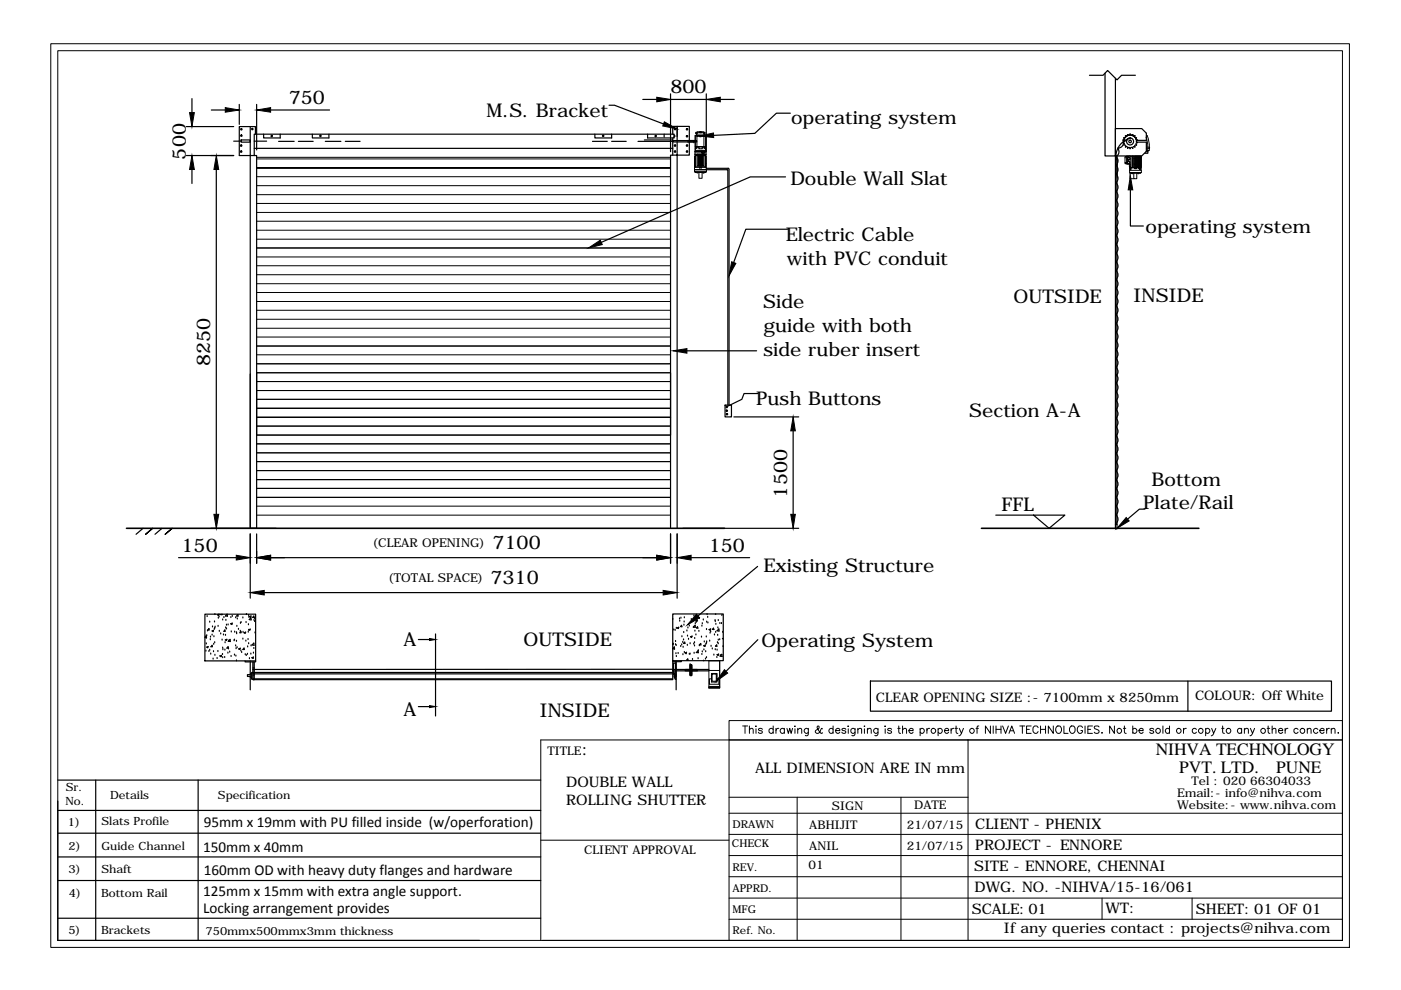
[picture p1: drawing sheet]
<svg xmlns="http://www.w3.org/2000/svg" width="297mm" height="210mm" viewBox="0 0 297 210" stroke-linecap="round" stroke-linejoin="round" font-family="sans-serif">
<!-- layer: 0 -->
<g fill="none" stroke="#000" stroke-width=".25">
<path d="M142.2 19.9v12.3M149.7 19.9v12.3M231 16h2.9l.9-1.1 2 2 1-.9h2.9M234.3 15.5v17.6h2.2v-16.5M39.5 33h10M39.5 26.8h10M40.7 20.9v3M40.7 35.9v3M44.8 23.3h3M45.9 35.9v73.2M49.5 29.9h1.7M50.7 22.1v4.3"/>
<path d="M51.1 29.7h2v.4h-2zM53.1 26.8v85.2h1.3v-79h-.5v-4.6h89v.9h-5.6v-.9M53.9 29.9h2.6M53.9 31.5h88.7M54.2 28.4v-1.6h-3.5v6.2h3.2M54.4 22.1v9.7M55.9 28.4v.9h3.5v-.9M57.4 23.3h12.5M59.1 30h3.3M63.3 30h3.1M66.2 28.4v.9h3.5v-.9M69 30h3.3"/>
<path d="M73.2 30h3.1M125.6 30h3.1M126.1 28.4v.9h3.6v-.9M129.1 22.3h1.2l10.4 4M129.7 30h3.1M135.3 30h7.3M136.3 21.1h2.9M136.6 29.7h6M140.8 28.4v.7M142.2 21.1h7.5M142.6 28.4v-1.6h1v2.2M142.6 29.3v3.6"/>
<path d="M142.9 28.7l.2 .2-.2 .1M145.8 29.8h1.9v.3h-1.9M147 29.9l.6 .1zM147.1 29.8h-4.5v.3h4.5M147.1 30v.3M149.7 35.7h4.7l.1 .1M149.7 36h4.4M152.7 21.1h3M154.1 35.9l.2 .2v49.8M154.6 35.9v50M166.6 37.5h-7.5l-31.6 13.9M167.6 24h-3l-4.6 4.3-8.7 .4"/>
<path d="M236.5 33.1v79h.3v-79M236.6 33.2v78M236.6 33.2a1.21 1.21 0 0 1 0 1.8 1.18 1.18 0 0 1 0 1.9 1.18 1.18 0 0 1 0 1.9 1.18 1.18 0 0 1 0 1.8M236.7 33.1v.8M236.9 33.9v3.8M238.1 30.3l.3 .1-.1 .3M238.1 29.7l.2 .3-.2 .3M238.2 30a1.21 1.21 0 0 1-1.2 1.4 1.21 1.21 0 0 1-.5 1.8h.2M238.3 29.2l.1 .3-.3 .2M238.3 29.2v.1M238.3 30.8h.3v.4l.4-.1 .1 .4 .3-.3 .2 .3M239 28.5v.3h-.4v.3l-.3 .1"/>
<path d="M239.1 28.6h.1M239.2 29.3a1.21 1.21 0 0 1-1 .7M239.6 28.4l-.2 .3-.3-.2M239.6 31.5h.1M239.6 28.4h.1M239.6 29.3a4.2 4.2 0 0 0-3 3.9M239.7 28.4l.2 .3 .2-.2M240.1 28.6h.1M240.2 31.4l-.3-.2-.2 .3M240.2 28.5l.1 .3h.3v.3l.3 .1M240.9 30.8h-.3v.4l-.3-.1-.1 .3M241 30.7l-.1 .1"/>
<path d="M241 30a1.38 1.38 0 0 0-1.4-1.4 1.38 1.38 0 0 0-1.4 1.4M241 30.1h2v2l-.9 1h-5.6M241 29.2l-.1 .3 .2 .3h1.9v-1.6l-.9-.9h-5.6v5.8M241.1 30.3l-.2 .1 .1 .3M241.1 29.8l-.2 .2 .2 .2M167 48.6h-8.9l-2.6 7.1M236.6 42.5a1.21 1.21 0 0 1 0 1.9M236.6 44.3a1.21 1.21 0 0 1 0 1.9 1.18 1.18 0 0 1 0 1.9 1.18 1.18 0 0 1 0 1.8 1.18 1.18 0 0 1 0 1.9 1.18 1.18 0 0 1 0 1.9M236.6 53.6a1.21 1.21 0 0 1 0 1.9M236.6 55.5a1.21 1.21 0 0 1 0 1.9M236.6 57.4a1.21 1.21 0 0 1 0 1.9M236.6 59.2a1.21 1.21 0 0 1 0 1.9 1.18 1.18 0 0 1 0 1.9 1.18 1.18 0 0 1 0 1.8 1.18 1.18 0 0 1 0 1.9"/>
<path d="M236.6 40.6a1.21 1.21 0 0 1 0 1.9M239.7 40.3v7.6h2.7M53.1 79.3v32.7M54.4 79v13.2M142.2 79v13.2M145.6 74.4h14.8M236.6 79.3a1.21 1.21 0 0 1 0 1.9 1.18 1.18 0 0 1 0 1.9M236.6 66.7a1.21 1.21 0 0 1 0 1.9M236.6 68.5a1.21 1.21 0 0 1 0 1.9M236.6 70.4a1.21 1.21 0 0 1 0 1.9M236.6 72.3a1.21 1.21 0 0 1 0 1.9 1.18 1.18 0 0 1 0 1.8 1.18 1.18 0 0 1 0 1.9 1.18 1.18 0 0 1 0 1.8M153.7 85.9h1.4v2.5h-1.4z"/>
<path d="M155.6 88.4h13.7M160.7 83.4h-3l-.4 1.3-3.2 1.5M168.2 91.4v17.7M236.6 83.1a1.21 1.21 0 0 1 0 1.9M236.6 84.9a1.21 1.21 0 0 1 0 1.9M236.6 86.8a1.21 1.21 0 0 1 0 1.9 1.18 1.18 0 0 1 0 1.8 1.18 1.18 0 0 1 0 1.9 1.18 1.18 0 0 1 0 1.9 1.18 1.18 0 0 1 0 1.8M236.6 96.1a1.21 1.21 0 0 1 0 1.9M236.6 98a1.21 1.21 0 0 1 0 1.9M236.6 99.8a1.21 1.21 0 0 1 0 1.9 1.18 1.18 0 0 1 0 1.9 1.18 1.18 0 0 1 0 1.8 1.18 1.18 0 0 1 0 1.9 1.18 1.18 0 0 1 0 1.9M30.3 112l-1.5 1.3M30.9 113.3l1.5-1.3-1.5 1.3M34.3 112l-1.4 1.3"/>
<path d="M35 113.3l1.5-1.3-1.5 1.3M37.9 118.2h12.2M44.7 112h13.9M53.1 113.2v13.6M54.4 113.2v6.2M57.4 118.2h81.8M142.2 112v-79.1h3.9v-6.1h-2.5v85.2M142.2 113.2v6.2M143.6 113.2v13.6M144.8 112h24.5M146.5 118.2h12.4M211.1 109.2h14.7l-3.4 2.8-3.3-2.8"/>
<path d="M236.5 111.2h.3M236.6 109.1a1.21 1.21 0 0 1 0 1.9M242.8 108h-1.2l-2.5 2.1M43.4 130.2h10.8v9.9h-10.8zM43.4 135.1l.3-.3 .1 .5-.4-.1M43.7 138h.1M43.7 136.5h.1M43.8 134.8h.1M43.8 137.2l.3-.1-.1 .2zM43.9 130.7h.1M44 133.8h.1M44.3 138.1h.1"/>
<path d="M44.3 133.3v.3h-.2zM44.5 137.9h.1M44.5 131.9h.1M44.6 135.6h.1M44.6 135.1h.1M44.7 138.7h.1M45 134.7h.1M45 136.8v.3h-.3zM45.1 132.9h.1M45.2 139.7h.1M45.2 133.9l.1-.3-.3 .2 .2 .1M45.3 138.2h.1"/>
<path d="M45.3 136.6h.1M45.4 135h.1M45.4 133.4h.1M45.5 131.9h.1M45.5 136.3h.1M45.5 133.2h.1M45.6 130.3h.1M45.6 138.9h.1M45.6 133h.1M46 139.6h.1M46.1 130.3l.3-.1-.1 .3zM46.2 138.1h.1"/>
<path d="M46.2 132.8h.1M46.3 131.1h.1M46.5 130.8h.1M46.5 133.9h.1M46.8 134.4h.1M46.9 130.2l-.1 .1h.3M47 138.9l-.1 .3-.3-.1 .4-.1M47.1 135.7h.1M47.1 130.2v.1M47.2 138.8h.1M47.2 139.4h.1M47.2 137.4h.1"/>
<path d="M47.2 131.4h.1M47.3 137.8h.1M47.4 134.6h.1M47.5 130.9h.1M47.6 139.4h.1M47.7 137.8h.1M47.7 133.6v.3h-.2zM47.7 136.3h.1M47.8 135.7l.3-.1-.1 .2zM47.8 134.7h.1M47.9 133.1h.1M47.9 131.5h.1"/>
<path d="M48 132.5h.1M48 133.4h.1M48.1 130.2l.1 .4h-.4zM48.3 138.5h.1M48.4 132.5h.1M48.4 137.1v.3h-.3zM48.4 137.6h.1M48.5 135.9h.1M48.7 138.3h.1M48.8 135.6v.4h-.4l.4-.4M49 130.9h.1M49 139.2h.1"/>
<path d="M49 134h.1M49.2 132.4v-.3l-.3 .1 .3 .2M49.2 130.7h.1M49.6 135.8h.1M49.7 135.7h.1M49.7 138.9h.1M49.8 134h.1M50 136.9h.1M50 131h.1M50 139.1h.1M50.1 137.5h.1M50.1 136h.1"/>
<path d="M50.1 134.2h.1M50.2 134.4h.1M50.2 132.8h.1M50.3 137.3h.1M50.3 131.2h.1M50.4 130.3l-.2 .3h.3M50.4 130.3l.1 .3M50.6 133.4h.1M50.9 133.9h.1M50.9 137.4l-.1 .3-.2-.1 .3-.1M51 132.2h.1M51.1 138h.1"/>
<path d="M51.1 133.9v.3h-.2zM51.1 132h.1M51.2 138.3h.1M51.5 135.5h.1M51.5 131h.1M51.5 134.1h.1M51.7 137.4l.1 .3h-.3zM51.7 134.2l.4-.2-.1 .3zM52 138.8h.1M52.1 135.9h.1M52.2 132h.1M52.2 139h.1"/>
<path d="M52.3 130.3h.1M52.5 138.7h.1M52.5 137.2h.1M52.6 135.6h.1M52.6 134h.1M52.7 132.5h.1M52.7 133.6h.1M52.7 136.5h.1M52.7 130.5h.1M52.8 130.9h.1M52.9 139.7h.1M52.9 133.6h.1"/>
<path d="M52.9 130.7l.3-.1-.1 .3zM53.1 133.6h.1M53.2 138.7h.1M53.2 136.9h.1M53.3 131.4l-.1-.4-.4 .4h.4M53.4 139.4l.3-.1v.3zM53.7 138.5h.1M53.8 137.5h.1M53.8 130.6l-.2 .3h.3M53.8 130.6l.1 .3M53.8 136.4l.1 .4-.5-.1zM53.9 131.5h.1"/>
<path d="M54 131.8h.1M54 131.1h.1M54.1 134.2h.1M56 125.6h84.6M88.7 135.6h2.4M92.3 134.4v17.4M142.6 131.3h.1M142.6 130.2h10.7v9.9h-10.7zM142.6 136.5l.2-.1-.2 .3M142.8 133.6h.1M143 137.2v.4l-.4-.1zM143.1 133.6h.1"/>
<path d="M143.2 136h.1M143.2 136.7h.1M143.3 138.6h.1M143.4 136.9h.1M143.4 139.2h.1M143.4 133.2h.1M143.6 133.1l.3-.1-.1 .3zM143.8 138.6h.1M144.1 131.2h.1M144.1 131.7h.1M144.3 137.1h.1M144.4 131.1h.1"/>
<path d="M144.5 132.6l.1 .3-.3-.1zM144.5 136.7h.1M144.6 135h.1M144.8 136.2h.1M144.8 138.8h.1M144.8 137.2h.1M144.9 135.7h.1M144.9 136.4l.3-.3v.3zM145 134.1h.1M145 132.5h.1M145 131.9h.1M145.1 131h.1"/>
<path d="M145.1 138.3h.1M145.3 138.4l.3-.1-.1 .3zM145.6 133.8h.1M145.7 136.8h.1M145.8 134.9h.1M145.8 139.7l.1 .3h-.3zM145.9 133.1h.1M146 135.6h.1M146.1 138.7h.1M146.1 132.7h.1M146.3 136.5h.1M146.3 138.7h.1"/>
<path d="M146.4 135l.3-.1-.1 .3zM146.6 131.4h.1M146.8 139.8h.1M147 133l.4-.4v.4zM147 133h.1M147.1 131.3h.1M147.1 136.6h.1M147.1 130.6h.1M147.2 138.5h.1M147.2 136.9h.1M147.2 136.3h.1M147.3 135.4h.1"/>
<path d="M147.3 133.8h.1M147.4 132.2h.1M147.5 130.7h.1M147.5 134.6h.1M147.6 132h.1M147.9 132.9l.1 .3-.3-.1zM147.9 131.4l-.1 .3-.3-.1 .4-.1M148 139.7h.1M148 138l.1 .4-.5-.1zM148.1 138h.1M148.2 133.9h.1M148.3 131.1h.1"/>
<path d="M148.3 136.9h.1M148.3 136.7l.3-.3v.3zM148.7 135.1h.1M148.8 132.8h.1M148.8 138.8h.1M148.9 138.2h.1M148.9 132.2h.1M149.1 131.4h.1M149.2 136.9l.3-.1v.3zM149.2 137.8h.1M149.3 136.1h.1M149.6 139.7h.1"/>
<path d="M149.6 138.2h.1M149.7 136.6h.1M149.7 135h.1M149.8 133.5h.1M149.8 139.4h.1M149.8 136.4h.1M149.8 131.9h.1M149.8 136.1h.1M149.9 130.3h.1M150 130.9h.1M150.1 132.1h.1M150.3 133.5l.4-.1-.1 .2z"/>
<path d="M150.5 135.9h.1M150.6 134.2h.1M150.7 134h.1M150.8 137h.1M151 137.6h.1M151.3 133.2l.1 .3-.3-.1zM151.4 138.9h.1M151.5 134.6h.1M151.6 131.6h.1M151.7 137.8h.1M151.7 131.8h.1M151.7 130.2h.1"/>
<path d="M151.7 137l.2-.3 .1 .3zM151.7 134.1h.1M151.8 132.4h.1M152 139.4h.1M152 137.8h.1M152 138.8l.4-.1-.2 .3zM152.1 136.3h.1M152.2 134.7h.1M152.2 133.1h.1M152.3 131.6h.1M152.3 135.7h.1M152.3 136.5h.1"/>
<path d="M152.5 133.8l-.1-.4-.4 .3 .5 .1M152.6 135.6h.1M152.6 132.2h.1M152.7 139.1l.3-.4 .1 .5zM152.8 139h.1M153 132.2h.1M153 130.5h.1M153.2 134.1h.1M153.3 137.1h.1M153.3 135.3l-.1 .1 .1 .1M160.6 120.1l-12.6 10.5M160.7 135.6l-6.8 6.7"/>
<path d="M50.1 140.1h.1M52 140.1v.2h2.2v-.2M53.1 143h-.6v.4h.6M53.1 140.1v6.2M53.1 142.9h.3M53.1 143.6h.3M53.6 140.3v3.8h.3v-3.8M53.6 141.6h.3M53.6 143.1h.3M53.6 142.8h.3M53.7 144.1h.1M53.9 142.9h88.7"/>
<path d="M53.9 143.9h88.7M88.7 149.8h2.4M142.6 142.6h-89.2v1.4h.2M142.6 140.1v4h-88.9M142.6 141.9h-89M143.1 143h.1l-.1 .6zM143.3 140.3v3.7a.67 .67 0 0 1-.3-.9l-.2-.2 .3-.2 .1-.4v-1.7h-.4v2.3M143.4 140.1v6.2M144.5 140.1v.2h-1.9M146.3 142.2h-3.7v-.3h3.7v1.4h.4v-1.4h1.1v.3h-1.1M146.3 140.9h.1M146.3 140.9h.4v1.3"/>
<path d="M146.3 142.9h.4M146.3 141.6h.4M146.3 143.1h.4M146.3 142.6h.4M146.3 140.9v1.3M146.3 141.1h.4M146.3 141.3h.4M146.3 141.5h.4M146.3 141.8h.4M146.3 142h.4M146.3 142.2h.4M146.3 142.4h.4"/>
<path d="M146.3 142.7h.4M146.3 141.4h.4M146.3 141.7h.4M146.3 142.5h.4M146.3 142.8h.4M146.3 143h.4M149.1 140.1h.1M150.3 141.9h-5v.3h5M150.3 140.1h2.3M184.5 144.4h97.8v6.4h-97.8zM251.9 144.4v6.4M12.2 169.8v29.6h89.5"/>
<path d="M12.2 165.4h102.5M12.2 171.8h102.5M12.2 176.7h102.5M20.3 165.4v34M42 165.4v34M12.2 181.7h102.5M12.2 186.7h102.5M12.2 194.7h102.5"/>
<circle cx="51.1" cy="32.2" r=".15"/>
<circle cx="51.1" cy="30.9" r=".15"/>
<circle cx="51.2" cy="28.8" r=".15"/>
<circle cx="51.2" cy="27.4" r=".15"/>
<circle cx="53.5" cy="27.4" r=".15"/>
<circle cx="57.6" cy="28.9" r=".15"/>
<circle cx="67.9" cy="28.8" r=".15"/>
<circle cx="127.9" cy="28.8" r=".15"/>
<circle cx="139" cy="28.9" r=".15"/>
<circle cx="143.1" cy="27.4" r=".15"/>
<circle cx="143.1" cy="30.9" r=".15"/>
<circle cx="143.1" cy="32.2" r=".15"/>
<circle cx="145.7" cy="28.9" r=".15"/>
<circle cx="145.7" cy="30.9" r=".15"/>
<circle cx="145.7" cy="27.4" r=".15"/>
<circle cx="145.7" cy="32.2" r=".15"/>
<circle cx="239.6" cy="30" r=".74"/>
<circle cx="239.6" cy="30" r=".28"/>
<circle cx="154.1" cy="87.1" r=".15"/>
<circle cx="154.1" cy="86.3" r=".15"/>
<circle cx="154.1" cy="87.8" r=".15"/>
</g>
<g fill="none" stroke="#000" stroke-width=".21">
<path d="M10.8 9.3h275.3v191.6h-275.3zM12.2 10.8h272.4v188.6h-272.4zM54.4 33.4h87.8M54.4 35.6h87.8M54.4 33.7h87.8M54.4 39.4h87.8M54.4 37.5h87.8M142.2 35.6h-87.8h87.8M147.2 35.4h2.5v.6h-2.5h2.6v.4h-2.6zM147.3 35.4h2.4M147.3 32.7v.2h2.4v-.2M147.3 32.7h2.4"/>
<path d="M147.4 36.4h2.3v.2h-2.3zM147.4 32.3l-.1 .4M147.4 28.8l2.3-.1v3.3h-2.3zM147.4 28.8h.9h-.5v2.3h1.4v-2.3h-.5h.4v-.1h-1.3v.1h.5v.2M147.4 31.1h.1M147.4 32.8h.4v.1h-.4zM147.4 32.8l.1 .1zM147.4 28.8v2.3M147.5 31.1h.1M147.5 33.1v2.2M147.5 33l-.2 .1v2.2h.2M147.5 32.9v2.5l-.3-.1v-2.2l.3-.1"/>
<path d="M147.5 31.1l.2 .2-.2 .2M147.5 31.5h-.1v.4h2.2v-.4M147.6 28.1l1.5-.2 .3 .2v.2l-.3-.1h-1.1l-.4 .1zM147.6 28.1l-.1 .2h.2M147.6 28.3v.4h1.8v-.4v.4M147.7 32.8l.1 .1zM147.7 31.3h.5M147.8 36.6l.2 .1zM147.8 31.1h1.4M147.8 28.3v.4M147.8 32.7h1.4v.2h-1.4zM147.8 33h1.4v2.2h-1.4z"/>
<path d="M148 28.2l-.4 .1M148 33l.1 2.2zM148.2 36.6h.7v1.2h-.7zM148.2 31.1h.7v.4h-.7zM148.3 33v2.2zM148.3 28l.1 .1zM148.3 35.4h.4v.2h-.4zM148.3 28.9v.1M148.3 35.4l.1 .2zM148.4 29h.2M148.4 27.9h.3v.3h-.3zM148.4 33h.2v2.2h-.2z"/>
<path d="M148.6 28.9v.1M148.6 35.4l.1 .2zM148.7 33v2.2zM148.7 28l.1 .1zM148.8 32.3h-1.5v-.3h2.4v.3h-.3M148.8 32h.6v.2h-.6zM148.8 32l.1 .2zM148.8 32.2h.6v.3h-.6zM148.9 32.2h.4zM148.9 32.2v.3h.4v-.3M148.9 31.3h.5M148.9 33l.1 2.2z"/>
<path d="M149 36.6h.3v.1h-.3zM149.1 28.2l.3 .1M149.2 28.3v.4M149.3 32l.1 .2zM149.3 32.8h.3v.1h-.3zM149.3 32.8l.1 .1zM149.4 28.1l.1 .2h-.2M149.5 33.1v2.2M149.5 33l.2 .1v2.2h-.2M149.5 32.9l.2 .2v2.2l-.2 .1zM149.5 32.8l.1 .1zM149.6 28.8h.1"/>
<path d="M149.6 31.1h.1M149.6 31.1l-.3 .2 .3 .2M149.6 28.8h-.9v.2M149.6 28.8v2.3h-2.2M149.6 28.7h.1M149.7 32.3v.4M238.5 34.5v.2h.4M238.5 33.4h.4M238.9 33.2h-.4v1.3h.4M239 33.1v1.7M239.2 33.1v.3M239.2 33.9v.3"/>
<path d="M239.2 34.7v.1M239.5 35.6h2.4M239.5 35.5v.6M239.5 33.1h2.4M239.5 33.1h-.6v1.7h.8M239.5 34.8v.6l.2 .1M239.6 36.6v.1h2.3v-.1M239.6 36.7v1.2h.8M239.6 35.6h.2v.1h-.2zM239.6 35.4l2.3 .1M239.6 34.8v.5l.1 .1M239.7 35.7l.1 .2z"/>
<path d="M239.7 35.9l.1 .1zM239.7 33.1v2.4l-.2-.1v-.6M240 36.7l.2 .1zM240 33.1v2.4M240.1 36.8h.1M240.1 33.1v2.4M240.2 33.1v2.4M240.3 33.1v2.4M240.4 36.7v1.2h.6v-1.2M240.5 33.1v.5M240.5 33.7v1.1M240.5 34.9v.6"/>
<path d="M240.6 35.6h.4v.2h-.4zM240.7 33.1v2.4M240.9 33.1v2.4M241 33.1v2.4M241.2 35.5h.1M241.2 33.1v2.2M241.3 36.7l.2 .1zM241.4 33.1v2.4v-2.4M241.4 35.6h.4v.2h-.4zM241.6 35.8l.2 .1zM241.6 35.9l.1 .1zM241.6 33.1v2.4"/>
<path d="M241.7 33.1v2.4M241.7 33.2v2.2M241.7 33.1l.2 .1v2.2l-.2 .1M241.7 33.1l.3 .1v2.2l-.3 .1zM241.9 33.1v3h-2.4v.5h2.5v-.5M243 29.1l.3 1.2v.9M243 31.2h.7v.3h-.7M243 28.7h.3M243 31.9h.6M243.2 28.8l.4 1.4 .1 1M243.3 32v.2h-.4M243.3 32.2l.1 .3h-.7"/>
<path d="M243.4 31.4l-.1 .5M243.6 31.9l-.6 .1M243.7 31.4l-.1 .5M54.4 58.3h87.8M54.4 56.3h87.8M54.4 54.5h87.8M54.4 52.6h87.8M54.4 50.7h87.8M54.4 48.8h87.8M54.4 46.9h87.8M54.4 45h87.8M54.4 43.1h87.8"/>
<path d="M54.4 41.3h87.8M54.4 69.6h87.8M54.4 67.7h87.8M54.4 65.8h87.8M54.4 63.9h87.8M54.4 62h87.8M54.4 60.2h87.8M54.4 79h87.8M54.4 77.1h87.8M54.4 75.2h87.8M54.4 73.4h87.8M54.4 71.5h87.8"/>
<path d="M54.4 99.8h87.8M54.4 97.9h87.8M54.4 96h87.8M54.4 94.1h87.8M54.4 92.2h87.8M54.4 90.3h87.8M54.4 88.5h87.8M54.4 86.6h87.8M54.4 84.7h87.8M54.4 82.8h87.8M54.4 80.9h87.8M54.4 109.2h87.8"/>
<path d="M54.4 107.3h87.8M54.4 105.5h87.8M54.4 103.5h87.8M54.4 101.7h87.8M154.6 152.8h130v4.1h-130zM154.6 156.9v42.5M157.5 153.9h1M158 153.9v1.6M158.9 154.7l.3-.3 .4 .1 .1 1M158.9 153.9v1.6M160.2 154h.2zM160.3 154.5v1"/>
<path d="M161.6 154.6a.51 .51 0 0 0-.8 0l.3 .3 .5 .1v.2a.47 .47 0 0 1-.4 .3 .47 .47 0 0 1-.4-.3M163.9 154.6a.49 .49 0 0 0-.7 0 .49 .49 0 0 0 0 .7 .49 .49 0 0 0 .7-.1M163.9 153.9v1.6M164.5 154.4v1.1M165.1 154.4a.5 .5 0 0 0-.6 .5M166.3 154.6a.49 .49 0 0 0-.7 0 .49 .49 0 0 0 0 .7 .49 .49 0 0 0 .7-.1M166.3 154.4v1.1M166.8 154.4l.3 1.1 .3-1.1 .3 1.1 .3-1.1M168.5 153.9v.2zM168.5 154.5v1M169.1 154.7l.4-.3 .4 .1 .1 1M169.1 154.4v1.1"/>
<path d="M171.4 154.4v1.2a.38 .38 0 0 1-.2 .4 .38 .38 0 0 1-.5-.1M171.4 154.6a.49 .49 0 0 0-.7 0 .49 .49 0 0 0 0 .7 .49 .49 0 0 0 .7-.1M174.3 154.6v-.2l-.2 .1-.2 .5a.56 .56 0 0 1-.4 .5 .56 .56 0 0 1-.6-.3l.1-.4 .6-.4v-.4l-.1-.1-.3 .2 .3 .6 .5 .7 .3 .1v-.2M176.6 154.6a.49 .49 0 0 0-.7 0 .49 .49 0 0 0 0 .7 .49 .49 0 0 0 .7-.1M176.6 153.9v1.6M177.2 154.9h.9a.48 .48 0 0 0-.7-.4 .48 .48 0 0 0-.2 .7 .47 .47 0 0 0 .4 .3 .47 .47 0 0 0 .5-.3M179.3 154.6a.51 .51 0 0 0-.8 0l.2 .3 .6 .1v.2a.47 .47 0 0 1-.4 .3 .47 .47 0 0 1-.4-.3M179.8 154h.1zM179.8 154.5v1M181.3 154.4l-.1 1.4-.2 .2-.4-.1M181.3 154.6a.49 .49 0 0 0-.7 0 .49 .49 0 0 0 0 .7 .49 .49 0 0 0 .7-.1M181.9 154.7l.4-.3 .3 .1 .1 1"/>
<path d="M181.9 154.4v1.1M183.3 153.9v.2zM183.3 154.5v1M183.9 154.7l.3-.3 .4 .1 .1 1M183.9 154.4v1.1M186.2 154.4l-.1 1.4-.3 .2-.3-.1M186.2 154.6a.51 .51 0 0 0-.8 0 .51 .51 0 0 0 0 .7 .51 .51 0 0 0 .8-.1M187.6 154h.2zM187.7 154.5v1M189 154.6a.51 .51 0 0 0-.8 0l.2 .3 .5 .1 .1 .2a.47 .47 0 0 1-.4 .3 .47 .47 0 0 1-.4-.3M190.3 154.4h.6M190.6 153.9v1.3v.2l.3 .1"/>
<path d="M191.4 154.7l.3-.3 .4 .1 .1 1M191.4 153.9v1.6M192.7 154.9h.9v-.3a.5 .5 0 0 0-.8 0 .5 .5 0 0 0 .1 .7 .5 .5 0 0 0 .7-.1M195.1 154.6a.49 .49 0 0 1 .7 0 .49 .49 0 0 1 0 .7 .49 .49 0 0 1-.7-.1M195.1 154.4v1.6M196.5 154.4v1.1M197.1 154.4a.5 .5 0 0 0-.6 .5M198.9 154.6a.49 .49 0 0 1 .7 0 .49 .49 0 0 1 0 .7 .49 .49 0 0 1-.7-.1M198.9 154.4v1.6M200.3 154.9h.8v-.3a.49 .49 0 0 0-.7 0 .49 .49 0 0 0 0 .7 .49 .49 0 0 0 .7-.1M201.6 154.4v1.1M202.2 154.4l-.5 .2-.1 .3"/>
<path d="M202.5 154.4h.5M202.7 153.9v1.3l.1 .2 .3 .1M203.4 154.4l.4 1.1 .5-1.1M203.8 155.5l-.2 .4-.3 .1M205.2 156.9v42.5M206.9 154.4h.5M207.5 153.9l-.3 .1v.2v1.3M210 153.9v1.6l-1.1-1.6v1.6M210.6 153.9v1.6M211.2 153.9v1.6M211.2 154.6h1M212.2 153.9v1.6"/>
<path d="M212.6 153.9l.6 1.6 .6-1.6M213.9 155.5l.6-1.6 .6 1.6M214.2 154.9h.7M216.2 153.9h1.1M216.8 153.9v1.6M217.6 154.6h.6M218.6 153.9h-1v1.6h1M220.1 154.3a.57 .57 0 0 0-.7-.4 .57 .57 0 0 0-.4 .6v.4a.56 .56 0 0 0 .5 .6 .56 .56 0 0 0 .6-.4M220.6 154.6h1.1M220.6 153.9v1.6M221.7 153.9v1.6M223.3 153.9v1.6l-1-1.6v1.6"/>
<path d="M224.1 154a.75 .75 0 0 1 1 .7 .75 .75 0 0 1-1 .7l-.3-.5v-.4zM225.6 153.9v1.6h.9M227 154a.8 .8 0 0 1 1 .5 .8 .8 0 0 1-.5 1 .84 .84 0 0 1-.8-.6 .84 .84 0 0 1 .3-.9zM229.5 154.3a.57 .57 0 0 0-.7-.4 .57 .57 0 0 0-.4 .6v.4a.55 .55 0 0 0 .6 .6 .55 .55 0 0 0 .5-.6h-.3M230.1 153.9v1.6M230.6 154.6h.6M231.6 153.9h-1v1.6h1M233 154.1l-.3-.2-.6 .1-.1 .1 .1 .4 .9 .4v.3a.6 .6 0 0 1-1 0M233.6 155.4h.1zM236.3 153.9v1.6l-1-1.6v1.6M238.2 154.4h.5M238.4 153.9v1.3l.1 .2 .3 .1"/>
<path d="M240.2 154.6a.49 .49 0 0 1 .7 0 .49 .49 0 0 1 0 .7 .49 .49 0 0 1-.7-.1M240.2 153.9v1.6M241.5 154.9h.9l-.1-.3a.5 .5 0 0 0-.7 0 .5 .5 0 0 0 .1 .7 .5 .5 0 0 0 .7-.1M244.6 154.6a.51 .51 0 0 0-.8 0l.2 .3 .5 .1 .1 .2a.47 .47 0 0 1-.4 .3 .47 .47 0 0 1-.4-.3M246.6 153.9v1.6M248 154.6a.49 .49 0 0 0-.8 0 .49 .49 0 0 0 0 .7 .49 .49 0 0 0 .8-.1M248 153.9v1.6M250.9 154.4v1.1M251.5 154.4a.5 .5 0 0 0-.6 .5M253.7 154.6a.49 .49 0 0 0-.8 0 .49 .49 0 0 0 0 .7 .49 .49 0 0 0 .8-.1M255.6 154.6a.49 .49 0 0 1 .8 0 .49 .49 0 0 1 0 .7 .49 .49 0 0 1-.8-.1M255.6 154.4v1.6"/>
<path d="M256.9 154.4l.4 1.1 .5-1.1M257.3 155.5l-.1 .3-.4 .2M259 154.4h.5M259.2 153.9v1.3l.1 .2 .3 .1M263.2 154.6a.49 .49 0 0 0-.7 0 .49 .49 0 0 0 0 .7 .49 .49 0 0 0 .7-.1M263.2 154.4v1.1M263.8 154.7l.2-.2a.38 .38 0 0 1 .7 .2v.8M263.8 154.4v1.1M265.1 154.4l.5 1.1 .4-1.1M265.6 155.5l-.3 .4-.3 .1M268.7 154.4h.5M268.9 153.9v1.3l.1 .2 .3 .1"/>
<path d="M269.7 154.7l.4-.3 .4 .1v1M269.7 153.9v1.6M271.1 154.9h.9a.46 .46 0 0 0-.6-.5 .46 .46 0 0 0-.3 .6 .47 .47 0 0 0 .3 .5 .47 .47 0 0 0 .6-.3M272.5 154.4v1.1M273.1 154.4l-.5 .2-.1 .3M275.2 154.6a.49 .49 0 0 0-.7 0 .49 .49 0 0 0 0 .7 .49 .49 0 0 0 .7-.1M277.2 154.7l.4-.3 .3 .1 .1 1M277.2 154.4v1.1M279.4 154.6a.51 .51 0 0 0-.7 0 .51 .51 0 0 0 0 .7 .51 .51 0 0 0 .7-.1M279.8 154.9h.9v-.3a.5 .5 0 0 0-.7 0 .5 .5 0 0 0 0 .7 .5 .5 0 0 0 .7-.1M281.3 154.4v1.1M281.9 154.4a.5 .5 0 0 0-.6 .5"/>
<path d="M282.3 154.7l.3-.3 .4 .1 .1 1M282.3 154.4v1.1M283.6 155.4h.2zM284.6 156.9v42.5M284.6 156.9h-169.9v42.5M114.7 178.1h39.9M154.6 176.9h130M154.6 172.4h130M154.6 169h50.6M169 169v30.4M191 169v30.4M114.9 199.4h169.7"/>
<path d="M154.6 185.9h130M154.6 181.4h130M154.6 190.4h130M154.6 194.9h130M233.7 190.4v4.5M252.7 190.4v4.5"/>
<circle cx="147.5" cy="31.3" r=".11"/>
<circle cx="147.5" cy="31.3" r=".06"/>
<circle cx="148.5" cy="28.9" r=".06"/>
<circle cx="148.5" cy="28" r=".06"/>
<circle cx="149.5" cy="31.3" r=".11"/>
<circle cx="149.5" cy="31.3" r=".06"/>
<circle cx="239.3" cy="34.4" r=".28"/>
<circle cx="239.3" cy="34.4" r=".23"/>
<circle cx="239.3" cy="33.6" r=".28"/>
<circle cx="239.3" cy="33.6" r=".23"/>
<circle cx="240.5" cy="34.8" r=".06"/>
<circle cx="240.5" cy="33.6" r=".06"/>
<circle cx="241.2" cy="35.4" r=".06"/>
<circle cx="197.9" cy="154.9" r=".51"/>
<circle cx="206.1" cy="154.9" r=".51"/>
<circle cx="237.3" cy="154.9" r=".51"/>
<circle cx="245.5" cy="154.9" r=".52"/>
<circle cx="249.9" cy="154.9" r=".51"/>
<circle cx="254.6" cy="154.9" r=".51"/>
<circle cx="260.5" cy="154.9" r=".51"/>
<circle cx="267.8" cy="154.9" r=".52"/>
<circle cx="276.2" cy="154.9" r=".52"/>
</g>
<g fill="#000" stroke="#000" stroke-width=".21">
<path d="M40.7 33l.5 2.9h-1zM40.2 23.9h1l-.5 2.9zM45.9 33l.5 2.9h-1zM47.8 22.8l2.9 .5-2.9 .5zM54.4 23.3l3-.5v1zM139.2 20.6l3 .5-3 .5zM140.9 25.8l2.6 1.5-3-.6zM148.4 28.8l2.9-.6v1zM149.7 21.1l3-.5v1zM124.8 52.6l2.5-1.7 .4 1zM155.1 55.5l.9 .3-1.4 2.7zM239.7 37.3l.5 3h-1z"/>
<path d="M142.7 74.4l2.9-.5v1zM168.2 88.4l.4 3h-.9zM45.4 109.1h1l-.5 2.9zM50.1 117.7l3 .5-3 .5zM54.4 118.2l3-.5v1zM139.2 117.7l3 .5-3 .5zM143.6 118.2l2.9-.5v1zM167.7 109.1h.9l-.4 2.9zM238.8 109.7l.6 .7-2.6 1.6zM53.1 125.6l2.9-.4v1zM91.1 135.4l1.2 .2-1.2 .2zM140.6 125.2l3 .4-3 .6z"/>
<path d="M147.7 130.2l.6 .8-2.6 1.5zM91.1 149.6l1.2 .2-1.2 .2zM153.6 142l.7 .7-2.4 1.7z"/>
</g>
<path d="M26.8 112h126.8M208.1 112h46.1" fill="none" stroke="#000" stroke-width=".34"/>
<!-- layer: WALL -->
<path d="M150.3 140.1v5.8h2.3v-5.8v5.8M150.3 145.8h2.3M150.3 145.7h2.3M150.3 145.5h2.3M150.3 142.2h2.3M150.8 142.8h1.2v1.8h-1.2zM151 142.9h.9v1.5h-.9zM152 143.9h.4v1.2h-2v-1.2h.4M152 142.8v1.8" fill="none" stroke="#000" stroke-width=".21"/>
<g font-size="4">
<text x="61.2" y="22.1">750</text>
<text x="142.1" y="19.8">800</text>
<text x="103.1" y="24.8">M.S. Bracket</text>
<text x="167.7" y="26.3">operating system</text>
<text x="39.4" y="33.8" transform="rotate(-90 39.4 33.8)">500</text>
<text x="167.6" y="39.2">Double Wall Slat</text>
<text x="166.6" y="51.1">Electric Cable</text>
<text x="242.9" y="49.4">operating system</text>
<text x="166.8" y="56.1">with PVC conduit</text>
<text x="161.8" y="65.3">Side</text>
<text x="214.9" y="64.3">OUTSIDE</text>
<text x="240.3" y="64.1">INSIDE</text>
<text x="161.9" y="70.4">guide with both</text>
<text x="44.6" y="77.6" transform="rotate(-90 44.6 77.6)">8250</text>
<text x="161.9" y="75.4">side ruber insert</text>
<text x="160.3" y="85.9">Push Buttons</text>
<text x="205.5" y="88.5">Section A-A</text>
<text x="166.9" y="105.5" transform="rotate(-90 166.9 105.5)">1500</text>
<text x="242.4" y="108">Plate/Rail</text>
<text x="244.2" y="103">Bottom</text>
<text x="212.4" y="108.3">FFL</text>
<text x="38.5" y="117">150</text>
<text x="104.4" y="116.5">7100</text>
<text x="150.3" y="117">150</text>
<text x="104" y="123.9">7310</text>
<text x="161.9" y="121.2">Existing Structure</text>
<text x="85.6" y="136.9">A</text>
<text x="111" y="136.9">OUTSIDE</text>
<text x="161.4" y="137.1">Operating System</text>
<text x="85.6" y="151.8">A</text>
<text x="114.4" y="152.1">INSIDE</text>
</g>
<g font-size="3.7">
<text x="245" y="160">NIHVA TECHNOLOGY</text>
<text x="250" y="163.8">PVT. LTD.</text>
<text x="270.6" y="163.8">PUNE</text>
</g>
<text font-size="3.4" x="123.4" y="160.1">:</text>
<g font-size="3.2">
<text x="43.2" y="175.3">95mm x 19mm with PU filled inside (w/operforation)</text>
<text x="43.1" y="180.7">150mm x 40mm</text>
<text x="43.2" y="185.4">160mm OD with heavy duty flanges and hardware</text>
<text x="43.1" y="190.1">125mm x 15mm with extra angle support.</text>
<text x="43.1" y="193.5">Locking arrangement provides</text>
</g>
<g font-size="3.1">
<text x="120" y="166.8">DOUBLE WALL</text>
<text x="160.1" y="163.9">ALL DIMENSION ARE IN mm</text>
<text x="120" y="170.6">ROLLING SHUTTER</text>
<text x="206.8" y="175.9">CLIENT - PHENIX</text>
<text x="206.5" y="184.7">SITE - ENNORE, CHENNAI</text>
<text x="206.8" y="180.3">PROJECT - ENNORE</text>
<text x="206.6" y="189.2">DWG. NO. -NIHVA/15-16/061</text>
<text x="206.1" y="193.7">SCALE:01</text>
<text x="212.9" y="197.9">If any queries contact : projects@nihva.com</text>
<text x="234.4" y="193.7">WT:</text>
<text x="253.5" y="193.7">SHEET: 01 OF 01</text>
</g>
<g font-size="2.8">
<text x="185.7" y="148.8">CLEAR OPENING SIZE :- 7100mm x 8250mm</text>
<text x="253.4" y="148.5">COLOUR: Off White</text>
</g>
<g font-size="2.6">
<text x="79" y="116">(CLEAR OPENING)</text>
<text x="82.3" y="123.4">(TOTAL SPACE)</text>
</g>
<g font-size="2.5">
<text x="116" y="160.1">TITLE</text>
<text x="252.6" y="166.5">Tel : 020 66304033</text>
<text x="176.4" y="171.7">SIGN</text>
<text x="193.8" y="171.5">DATE</text>
<text x="249.6" y="169">Email:- info@nihva.com</text>
<text x="249.6" y="171.5">Website:- www.nihva.com</text>
<text x="171.6" y="175.7">ABHIJIT</text>
<text x="192.2" y="175.7">21/07/15</text>
<text x="123.9" y="181.1">CLIENT APPROVAL</text>
<text x="171.4" y="184.2">01</text>
<text x="171.6" y="180.2">ANIL</text>
<text x="192.2" y="180.2">21/07/15</text>
</g>
<g font-size="2.4">
<text x="13.9" y="167.7">Sr.</text>
<text x="13.9" y="170.6">No.</text>
<text x="23.3" y="169.5">Details</text>
<text x="46.2" y="169.4">Specification</text>
<text x="14.4" y="175.1">1)</text>
<text x="21.5" y="174.9">Slats Profile</text>
<text x="14.5" y="180.2">2)</text>
<text x="14.5" y="185.1">3)</text>
<text x="21.5" y="180.2">Guide Channel</text>
<text x="21.5" y="185.1">Shaft</text>
<text x="14.6" y="190.1">4)</text>
<text x="21.4" y="190.1">Bottom Rail</text>
<text x="14.5" y="198">5)</text>
<text x="21.4" y="198">Brackets</text>
<text x="43.6" y="198.2">750mmx500mmx3mm thickness</text>
</g>
<g font-size="2.3">
<text x="155.2" y="179.6">CHECK</text>
<text x="155.3" y="175.6">DRAWN</text>
<text x="155.3" y="184.6">REV.</text>
<text x="155.3" y="189.1">APPRD.</text>
<text x="155.3" y="193.6">MFG</text>
<text x="155.3" y="198.1">Ref. No.</text>
</g>
</svg>
